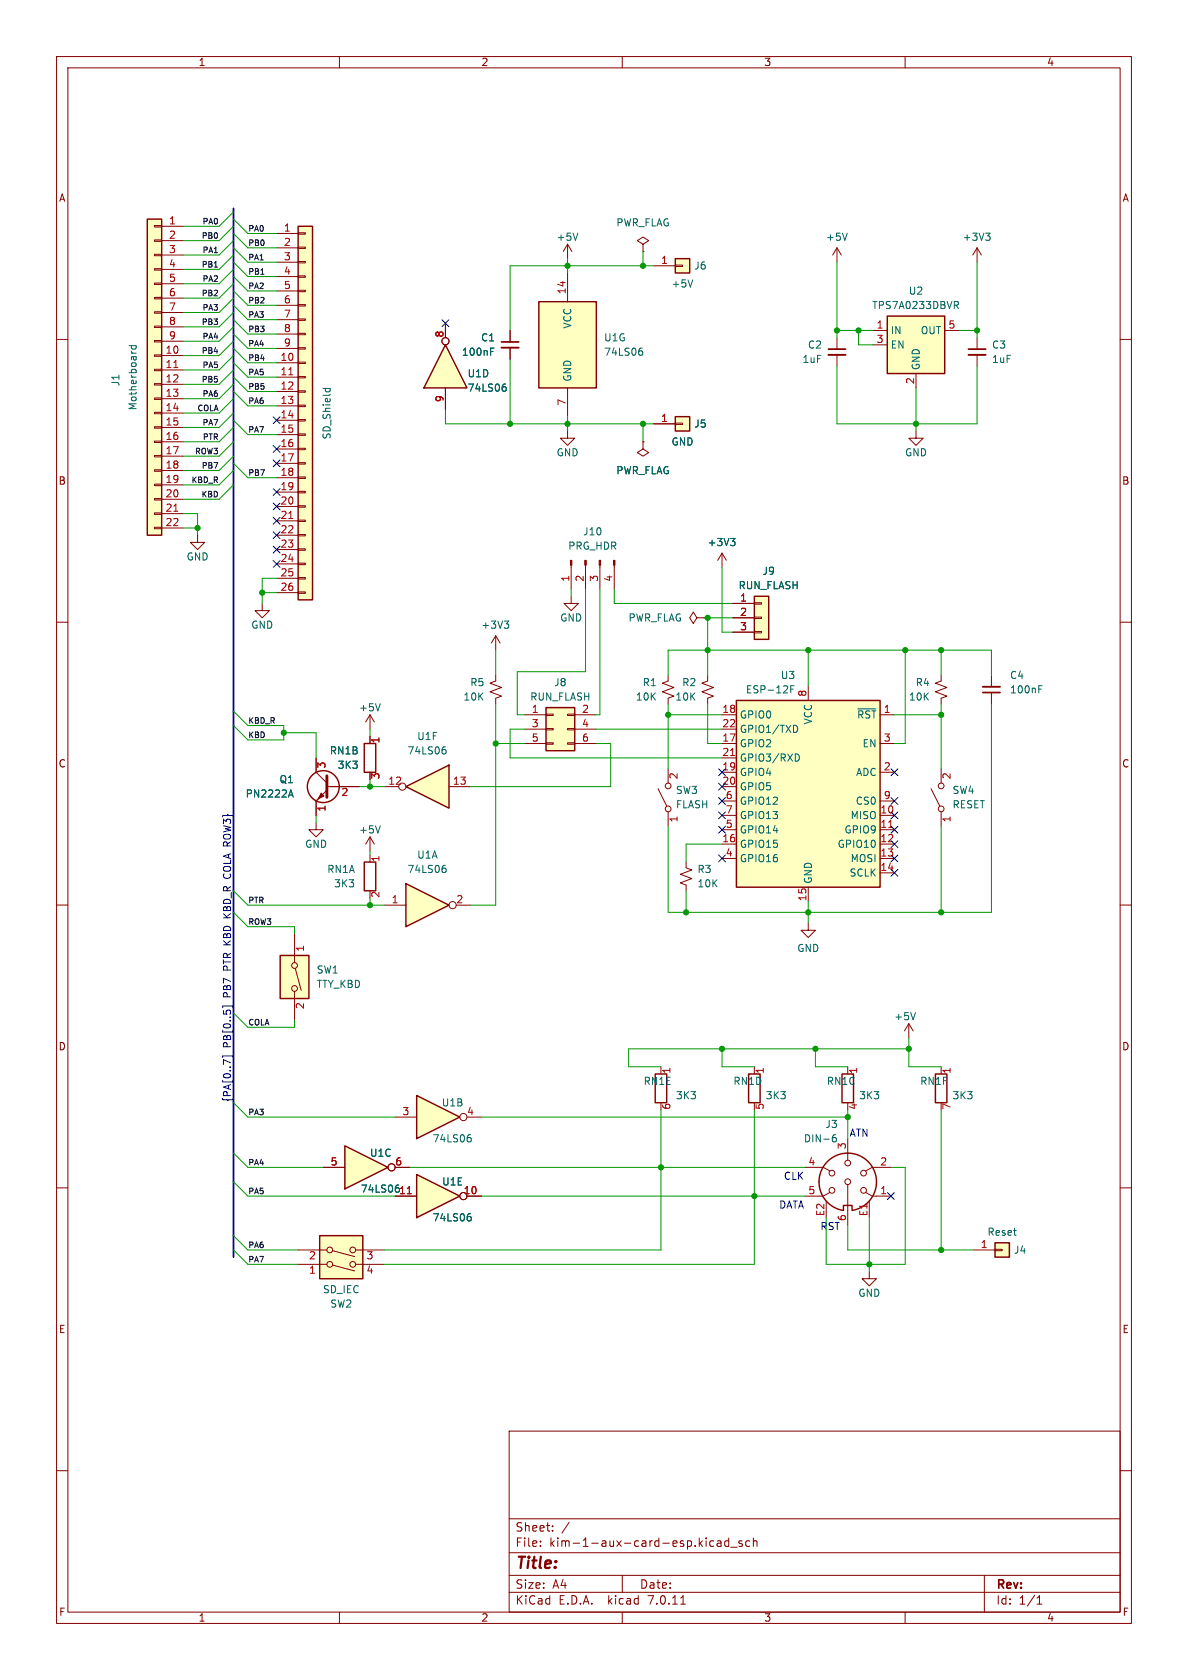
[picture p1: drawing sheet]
<svg xmlns="http://www.w3.org/2000/svg" width="210mm" height="297mm" viewBox="0 0 210 297" stroke-linecap="round" stroke-linejoin="round" font-family="sans-serif">
<g fill="none" stroke="#840000" stroke-width=".18">
<path d="M10 10h190v277h-190zM12 12h186v273h-186zM60 10v2M110 10v2M160 10v2M10 60h2M198 60h2M10 110h2M87.6 119.4v1l-1 .4 2 .7-2 .8 2 .8-1 .3v1.1M87.6 112.4v2.5M87.6 112.4l-.7 1.3M87.6 112.4l.8 1.3"/>
<path d="M101 105.4v1.3h1.2l-1.2 1.3-1.3-1.3h1.3M198 110h2M10 160h2M55.9 145.4v1.3h-1.3l1.3 1.3 1.2-1.3h-1.2M198 160h2M10 210h2M198 210h2M153.7 224.8v1.3h-1.3l1.3 1.2 1.2-1.2h-1.2M172.1 221h3.8M175.9 220.9h1.3v.2h-1.3zM10 260h2M90 253h108v32h-108z"/>
<path d="M198 260h2M90 278.5h108M90 274.5h108M90 268.5h108M95.5 273.2v.2M95.5 272.5v.1M97.7 270.5v.2M97.7 269.8v.1M100.6 269.1l-1.3 1.9M110 278.5v3M125.5 273.2l.3 .2 .4-.1M126.2 272.5l-.4-.1-.3 .1"/>
<path d="M126.8 272.5h.6l.1 .9M127.5 272.7l-.5 .1a.29 .29 0 0 0-.3 .3 .29 .29 0 0 0 .3 .3l.5-.1M128.8 272.5l-.4-.1-.3 .3v.4l.1 .2h.6M128.8 271.9v1.5M129.2 273.5h1.1M131.2 272.5l-.4-.1-.2 .2 .1 .2 .5 .2v.3h-.6M132.5 272.5l-.4-.1-.3 .3v.4l.2 .2h.5M133.2 272.5l.2-.1 .3 .1 .1 .9M133.2 271.9v1.5M174 278.5v6.5M60 285v2M90 281.5h108"/>
<path d="M110 285v2M120.3 283.6h.9M160 285v2M183.3 283.6h.9M183.3 282.5l.5-.4v1.5"/>
</g>
<path d="M89.1 109.8h.8l-.4 .5M89.7 110.3l.2 .2v.3l-.2 .3" fill="none" stroke="#006464" stroke-width=".18"/>
<path d="M175.9 219.7h2.5v2.5h-2.5z" fill="#ffffc2" stroke="#ffffc2" stroke-width=".18"/>
<path d="M175.9 219.7h2.5v2.5h-2.5z" fill="none" stroke="#840000" stroke-width=".25"/>
<path d="M78.7 61l3.8 7.6h-7.6z" fill="#ffffc2"/>
<g fill="none" stroke="#840000" stroke-width=".25">
<path d="M78.7 61l3.8 7.6h-7.6zM49.5 168.9h5.1v7.6h-5.1zM149.1 214a5.1 5.1 0 0 1-3.5-7.8 5.1 5.1 0 0 1 8.5 0 5.1 5.1 0 0 1-3.5 7.8M149.1 213.9v-.8h1.5v.8"/>
<circle cx="57.1" cy="139.1" r="2.82"/>
</g>
<g fill="none" stroke="#840000" stroke-width=".18">
<path d="M78.7 57.2v2.5M90.2 58.4v2.1M148 43.8v2.6M148 59.7v2M148 43.8l-.8 1.3M148 43.8l.7 1.3M172.7 43.8v2.6M172.7 59.7v2M172.7 43.8l-.7 1.3M172.7 43.8l.8 1.3M78.7 68.6v3.8M90.2 61.5v2"/>
<path d="M148 62.7v2.1M172.7 62.7v2.1M55.9 134v2.5l1.9 1.9M57.8 139.1h5.7M57.8 139.7l-1.9 1.9v2.5M116.3 139.4l1.6 3.1M118.1 135.9v2.5M56.5 141l-.5 .5M118.1 143.5v2.6M121.3 152.4v1l1 .4-2 .8 2 .7-2 .8 1 .4v1M52.1 165.1v5.1M52.1 175.3v5"/>
<path d="M52.2 171.2l1 3.9M142.2 206.4h3.3l1.2 .6M146 212.4v2.9M146.7 210.8l-1.2 .7h-3.3M149.9 201.3v3.8M149.9 209.4v7.1M153 210.8l1.2 .7h3.3M153.7 212.4v2.9M157.5 206.4h-3.3l-1.2 .6"/>
<circle cx="78.7" cy="60.3" r=".63"/>
<circle cx="118.1" cy="138.9" r=".51"/>
<circle cx="118.1" cy="143" r=".51"/>
<circle cx="52.1" cy="170.7" r=".51"/>
<circle cx="52.1" cy="174.8" r=".51"/>
<circle cx="147.1" cy="207.4" r=".51"/>
<circle cx="147.1" cy="210.4" r=".51"/>
<circle cx="149.9" cy="208.9" r=".51"/>
<circle cx="149.9" cy="205.6" r=".51"/>
<circle cx="152.7" cy="210.4" r=".51"/>
<circle cx="152.7" cy="207.4" r=".51"/>
</g>
<path d="M149.8 41.2l-.5 1.3M174.2 41.2h.8l-.4 .5M174.8 41.7l.2 .2v.3l-.2 .3M86.7 62.1h.5M86.7 61.5h.6M89 68.4h.4l.1 .2-.1 .4-.4 .2M89.1 67.9h.3M51.4 139.6l.4 1.3M51.1 140.6h.6M147.1 201.3l.3-.2h.3l.2 .2v.3l-.3 .3-.3-.1-.2-.2M147.7 200.6l-.3 .1-.3 .4" fill="none" stroke="#006464" stroke-width=".18"/>
<path d="M88.6 61.5h3.1M146.4 62.7h3.1M171.2 62.7h3" fill="none" stroke="#840000" stroke-width=".33"/>
<path d="M88.6 60.5h3.1M146.4 61.7h3.1M171.2 61.7h3" fill="none" stroke="#840000" stroke-width=".3"/>
<path d="M49.5 168.9h5.1v7.6h-5.1z" fill="#ffffc2" stroke="#ffffc2" stroke-width=".18"/>
<path d="M57.8 137.2v3.8" fill="none" stroke="#840000" stroke-width=".51"/>
<path d="M56.8 140.2l.5 .5-1 .5z" fill="#840000" stroke="#840000" stroke-width=".18"/>
<path d="M73.7 207.6l7.6 3.9-7.6 3.8z" fill="#ffffc2"/>
<path d="M96.5 125.1h5.1v7.6h-5.1zM73.7 207.6l7.6 3.9-7.6 3.8z" fill="none" stroke="#840000" stroke-width=".25"/>
<g fill="none" stroke="#840000" stroke-width=".18">
<path d="M92.7 126.4h3.8M92.7 128.9h3.8M92.7 131.4h3.8M96.5 131.3h1.3v.3h-1.3zM96.5 128.8h1.3v.2h-1.3zM96.5 126.2h1.3v.3h-1.3zM100.3 131.3h1.3v.3h-1.3zM100.3 128.8h1.3v.2h-1.3zM100.3 126.2h1.3v.3h-1.3zM101.6 126.4h3.8M101.6 128.9h3.8M101.6 131.4h3.8"/>
<path d="M65.4 148l.8 1.2M65.4 148v2.5M65.4 148l-.8 1.2M69.8 211.5h3.9M82.5 211.5h2.6"/>
<circle cx="81.9" cy="211.5" r=".63"/>
</g>
<path d="M72 211h.7" fill="none" stroke="#a90000" stroke-width=".18"/>
<path d="M67.2 146l-.4 1.3M82.8 215.1h.4l.1 .2-.1 .4-.4 .1M82.9 214.6h.3" fill="none" stroke="#006464" stroke-width=".18"/>
<path d="M96.5 125.1h5.1v7.6h-5.1z" fill="#ffffc2" stroke="#ffffc2" stroke-width=".18"/>
<path d="M73.7 193.7l7.6 3.8-7.6 3.8z" fill="#ffffc2"/>
<path d="M73.7 193.7l7.6 3.8-7.6 3.8z" fill="none" stroke="#840000" stroke-width=".25"/>
<g fill="none" stroke="#840000" stroke-width=".18">
<path d="M46.4 106.7v1.3h-1.3l1.3 1.2 1.2-1.2h-1.2M65.4 126.4l.8 1.2M65.4 126.4v2.5M65.4 126.4l-.8 1.2M69.8 197.5h3.9M82.5 197.5h2.6"/>
<circle cx="81.9" cy="197.5" r=".63"/>
</g>
<path d="M67.2 124.4l-.4 1.3M82.8 201.1h.4l.1 .2-.1 .5-.4 .1M82.9 200.6h.3" fill="none" stroke="#006464" stroke-width=".18"/>
<path d="M71.8 139.1l7.6-3.8v7.6z" fill="#ffffc2"/>
<path d="M95.2 53.3h10.2v15.3h-10.2zM119.4 45.7h2.5v2.6h-2.5zM156.8 55.9h10.2v10.1h-10.2zM133.3 105.4h2.6v7.6h-2.6zM64.4 131.4h2v5.1h-2zM71.8 139.1l7.6-3.8v7.6zM56.5 218.4h7.6v7.7h-7.6z" fill="none" stroke="#840000" stroke-width=".25"/>
<g fill="none" stroke="#840000" stroke-width=".18">
<path d="M100.3 43.2v2.5M100.3 48.3v5M100.3 43.2l-.7 1.3M100.3 43.2l.8 1.3M113.7 43.2l-1.1-.7 1.1-.6 1 .6-1 .7v1.3M113.7 44.5h.1M115.6 47h3.8M119.4 46.9h1.2v.2h-1.2zM154.3 58.4h2.5M167 58.4h2.5M100.3 68.6v5.1M154.3 61h2.5"/>
<path d="M161.9 76.2v1.3h1.3l-1.3 1.2-1.2-1.2h1.2M161.9 66v2.6M34.9 94.6v1.3h1.3l-1.3 1.3-1.2-1.3h1.2M127.6 97.8l-.7 1.3M127.6 97.8v2.5M127.6 97.8l.8 1.3M123.2 109.2l-.6 1-.7-1 .7-1 .6 1h1.3M124.5 109.2h.1M129.5 106.7h3.8M129.5 109.2h3.8M129.5 111.8h3.8M133.3 111.6h1.3v.3h-1.3z"/>
<path d="M133.3 109.1h1.3v.2h-1.3zM133.3 106.6h1.3v.2h-1.3zM166.4 119.4v1l-1 .4 2 .7-2 .8 2 .8-1 .3v1.1M65.4 130.2v1.2M65.4 136.5v1.3M67.9 139.1h2.6M79.4 139.1h3.8M52.7 223.5h5.1M52.7 221h5.1M58.8 221.1l3.9 1M58.8 223.6l3.9 1.1M62.9 223.5h5"/>
<path d="M62.9 221h5"/>
<circle cx="71.1" cy="139.1" r=".63"/>
<circle cx="58.3" cy="223.5" r=".51"/>
<circle cx="58.3" cy="221" r=".51"/>
<circle cx="62.4" cy="223.5" r=".51"/>
<circle cx="62.4" cy="221" r=".51"/>
</g>
<path d="M102.1 41.2l-.4 1.3M122.5 49.5l-.5 1.2M168.7 53.3h.5l.2 .2-.1 .4h-.6M169 53.9l.4 .7M113.1 62l.4 .1 .1 .2v.4l-.5 .1M113.3 61.5h.2M129.1 95.2h.8l-.4 .5M129.7 95.7l.2 .2v.3l-.2 .3M78.4 132.5l.3 .1 .2 .2-.1 .4-.4 .1M78.5 132h.2" fill="none" stroke="#006464" stroke-width=".18"/>
<g fill="#ffffc2" stroke="#ffffc2" stroke-width=".18">
<path d="M156.8 55.9h10.2v10.1h-10.2z"/>
<path d="M95.2 53.3h10.2v15.3h-10.2z"/>
<path d="M119.4 45.7h2.5v2.6h-2.5z"/>
<path d="M56.5 218.4h7.6v7.7h-7.6z"/>
<path d="M133.3 105.4h2.6v7.6h-2.6z"/>
</g>
<path d="M71.8 156.2l7.6 3.8-7.6 3.8z" fill="#ffffc2"/>
<path d="M26 38.7h2.6v55.9h-2.6zM119.4 73.7h2.5v2.5h-2.5zM71.8 156.2l7.6 3.8-7.6 3.8z" fill="none" stroke="#840000" stroke-width=".25"/>
<g fill="none" stroke="#840000" stroke-width=".18">
<path d="M27.3 39.9h1.3v.2h-1.3zM27.3 57.7h1.3v.2h-1.3zM27.3 55.1h1.3v.3h-1.3zM27.3 52.6h1.3v.2h-1.3zM27.3 50h1.3v.3h-1.3zM27.3 47.5h1.3v.3h-1.3zM27.3 45h1.3v.2h-1.3zM27.3 42.4h1.3v.3h-1.3zM28.6 40h3.8M28.6 42.5h3.8M28.6 45.1h3.8M28.6 47.6h3.8"/>
<path d="M28.6 50.2h3.8M28.6 52.7h3.8M28.6 55.2h3.8M28.6 57.8h3.8M27.3 78h1.3v.2h-1.3zM27.3 75.4h1.3v.3h-1.3zM27.3 72.9h1.3v.3h-1.3zM27.3 70.4h1.3v.2h-1.3zM27.3 67.8h1.3v.3h-1.3zM27.3 65.3h1.3v.2h-1.3zM27.3 62.7h1.3v.3h-1.3zM27.3 60.2h1.3v.3h-1.3z"/>
<path d="M28.6 62.9h3.8M28.6 65.4h3.8M28.6 67.9h3.8M28.6 70.5h3.8M28.6 73h3.8M28.6 75.6h3.8M28.6 78.1h3.8M28.6 60.3h3.8M100.3 76.2v1.3h1.3l-1.3 1.2-1.2-1.2h1.2M113.7 78.1v1.3l-1.1 .6 1.1 .6 1-.6-1-.6M113.7 78.1h.1M115.6 74.9h3.8"/>
<path d="M119.4 74.8h1.2v.3h-1.2zM27.3 93.2h1.3v.3h-1.3zM27.3 90.7h1.3v.2h-1.3zM27.3 88.1h1.3v.3h-1.3zM27.3 85.6h1.3v.3h-1.3zM27.3 83.1h1.3v.2h-1.3zM27.3 80.5h1.3v.3h-1.3zM28.6 80.6h3.8M28.6 83.2h3.8M28.6 85.7h3.8M28.6 88.3h3.8M28.6 90.8h3.8"/>
<path d="M28.6 93.3h3.8M101 99.9v4.2M103.5 99.9v4.2M106 99.9v4.2M108.6 99.9v4.2M67.9 160h3.9M80.6 160h2.6"/>
<circle cx="80" cy="160" r=".63"/>
</g>
<path d="M22.8 61.1h1.3M23.2 62.1v.1M23.3 61.1l-.1 .4 .3 .2 .5-.1v-.5M78.4 153.5h.3l.2 .2-.1 .4-.4 .1M78.5 153h.2" fill="none" stroke="#006464" stroke-width=".18"/>
<g fill="#840000" stroke="#840000" stroke-width=".18">
<path d="M108.5 99.1h.2v.8h-.2z"/>
<path d="M105.9 99.1h.3v.8h-.3z"/>
<path d="M103.4 99.1h.2v.8h-.2z"/>
<path d="M100.8 99.1h.3v.8h-.3z"/>
</g>
<g fill="#ffffc2" stroke="#ffffc2" stroke-width=".18">
<path d="M119.4 73.7h2.5v2.5h-2.5z"/>
<path d="M26 38.7h2.6v55.9h-2.6z"/>
</g>
<path d="M30.7 65h.7M30.7 90.4h.7" fill="none" stroke="#a90000" stroke-width=".18"/>
<path d="M61 202.6l7.6 3.8-7.6 3.8z" fill="#ffffc2"/>
<path d="M52.7 40h2.5v66h-2.5zM130.2 123.8h25.4v33h-25.4zM64.4 152.4h2v5.1h-2zM115.8 189.9h2.1v5h-2.1zM132.3 189.9h2.1v5h-2.1zM148.8 189.9h2.1v5h-2.1zM165.4 189.9h2v5h-2zM61 202.6l7.6 3.8-7.6 3.8z" fill="none" stroke="#840000" stroke-width=".25"/>
<g fill="none" stroke="#840000" stroke-width=".18">
<path d="M48.9 41.3h3.8M48.9 43.8h3.8M48.9 46.4h3.8M48.9 48.9h3.8M48.9 51.4h3.8M48.9 54h3.8M48.9 56.5h3.8M48.9 59.1h3.8M52.7 58.9h1.3v.3h-1.3zM52.7 56.4h1.3v.2h-1.3zM52.7 53.8h1.3v.3h-1.3zM52.7 51.3h1.3v.3h-1.3z"/>
<path d="M52.7 48.8h1.3v.2h-1.3zM52.7 46.2h1.3v.3h-1.3zM52.7 43.7h1.3v.2h-1.3zM52.7 41.1h1.3v.3h-1.3zM78.7 57.2v2.5M90.2 58.4v2.1M48.9 64.1h3.8M48.9 66.7h3.8M48.9 69.2h3.8M48.9 71.8h3.8M48.9 74.3h3.8M48.9 76.8h3.8"/>
<path d="M48.9 79.4h3.8M48.9 61.6h3.8M52.7 79.2h1.3v.3h-1.3zM52.7 76.7h1.3v.3h-1.3zM52.7 74.2h1.3v.2h-1.3zM52.7 71.6h1.3v.3h-1.3zM52.7 69.1h1.3v.2h-1.3zM52.7 66.5h1.3v.3h-1.3zM52.7 64h1.3v.3h-1.3zM52.7 61.5h1.3v.2h-1.3zM78.7 68.6v3.8M90.2 61.5v2"/>
<path d="M113.7 78.1h.1M115.6 74.9h3.8M48.9 81.9h3.8M48.9 84.5h3.8M48.9 87h3.8M48.9 89.5h3.8M48.9 92.1h3.8M48.9 94.6h3.8M48.9 97.2h3.8M48.9 99.7h3.8M52.7 99.6h1.3v.2h-1.3zM52.7 97h1.3v.3h-1.3z"/>
<path d="M52.7 94.5h1.3v.2h-1.3zM52.7 91.9h1.3v.3h-1.3zM52.7 89.4h1.3v.3h-1.3zM52.7 86.9h1.3v.2h-1.3zM52.7 84.3h1.3v.3h-1.3zM52.7 81.8h1.3v.2h-1.3zM48.9 102.2h3.8M48.9 104.8h3.8M52.7 104.6h1.3v.3h-1.3zM52.7 102.1h1.3v.3h-1.3zM118.1 119.4v1l-1 .4 2 .7-2 .8 2 .8-1 .3v1.1M125.1 119.4v1l-1 .4 2 .7-2 .8 2 .8-1 .3v1.1"/>
<path d="M129.5 106.7h3.8M129.5 109.2h3.8M129.5 111.8h3.8M175.3 119.4v2M55.9 134v2.5M58.4 139.1h5.1M65.4 130.2v1.2M65.4 136.5v1.3M127.6 126.4h2.6M127.6 131.4h2.6M127.6 136.5h2.6M127.6 139.1h2.6"/>
<path d="M127.6 134h2.6M127.6 128.9h2.6M142.9 121.3v2.5M155.6 126.4h2.5M155.6 131.4h2.5M155.6 136.5h2.5M164.6 139.4l1.5 3.1M166.4 135.9v2.5M175.3 122.4v2.1M55.9 141.6v2.5M65.4 151.1v1.3M65.4 157.5v1.3"/>
<path d="M127.6 144.1h2.6M127.6 146.7h2.6M127.6 149.2h2.6M127.6 151.8h2.6M127.6 141.6h2.6M142.9 156.8v2.6M155.6 144.1h2.5M155.6 146.7h2.5M155.6 149.2h2.5M155.6 151.8h2.5M155.6 154.3h2.5M155.6 141.6h2.5"/>
<path d="M166.4 143.5v2.6M142.9 163.2v1.3h-1.3l1.3 1.2 1.2-1.2h-1.2M116.8 188.6v1.3M116.8 194.9v1.3M133.3 188.6v1.3M133.3 194.9v1.3M149.9 188.6v1.3M149.9 194.9v1.3M160.7 181l.7 1.2M160.7 181v2.5M160.7 181l-.8 1.2M166.4 188.6v1.3"/>
<path d="M166.4 194.9v1.3M57.1 206.4h3.9M69.8 206.4h2.6M69.8 211.5h3.9M82.5 211.5h2.6"/>
<circle cx="78.7" cy="60.3" r=".63"/>
<circle cx="166.4" cy="138.9" r=".51"/>
<circle cx="166.4" cy="143" r=".51"/>
<circle cx="69.2" cy="206.4" r=".63"/>
<circle cx="81.9" cy="211.5" r=".63"/>
</g>
<g fill="#ffffc2" stroke="#ffffc2" stroke-width=".18">
<path d="M130.2 123.8h25.4v33h-25.4z"/>
<path d="M52.7 40h2.5v66h-2.5z"/>
</g>
<g fill="none" stroke="#006464" stroke-width=".18">
<path d="M57.1 68.7h1.3M57.6 68.7l-.1 .3M58.3 68.7l.1 .3M86.7 62.1h.5M86.7 61.5h.6M89 68.4h.4l.1 .2-.1 .4-.4 .2M89.1 67.9h.3M129.1 95.2h.8l-.4 .5M129.7 95.7l.2 .2v.3l-.2 .3M51.4 139.6l.4 1.3M139.8 121.8h.4M140.4 121.2h-.6v1.3"/>
<path d="M140.6 133.3a.64 .64 0 0 1 .7 .6 .64 .64 0 0 1-.7 .7M140.6 128.2a.68 .68 0 0 1 .4 .6 .68 .68 0 0 1-.4 .7M151.6 125.3h3.2M183.6 121.8h.4M183.6 121.2h.6M51.1 140.6h.6M161.8 179l-.4 1.3M82.8 215.1h.4l.1 .2-.1 .4-.4 .1M82.9 214.6h.3"/>
</g>
<path d="M51 66.3h.8M51 91.7h.8M129.1 133.6h.8M157.1 146.3h.7M72 211h.7" fill="none" stroke="#a90000" stroke-width=".18"/>
<path d="M173.7 121.4h3.1" fill="none" stroke="#840000" stroke-width=".33"/>
<path d="M173.7 122.4h3.1" fill="none" stroke="#840000" stroke-width=".3"/>
<path d="M37.9 47.2h.5M46.1 48.5h.6" fill="none" stroke="#0f0f0f" stroke-width=".18"/>
<g fill="none" stroke="#000084" stroke-width=".18">
<path d="M78.1 56.5l1.2 1.3M79.3 56.5l-1.2 1.3M48.3 78.8l1.2 1.2M48.3 73.7l1.2 1.2M49.5 78.8l-1.2 1.2M49.5 73.7l-1.2 1.2M48.3 81.3l1.2 1.2M48.3 96.5l1.2 1.3M48.3 88.9l1.2 1.2M48.3 99.1l1.2 1.2M48.3 94l1.2 1.2M48.3 91.5l1.2 1.2"/>
<path d="M48.3 86.4l1.2 1.2M49.5 86.4l-1.2 1.2M49.5 81.3l-1.2 1.2M49.5 96.5l-1.2 1.3M49.5 88.9l-1.2 1.2M49.5 99.1l-1.2 1.2M49.5 94l-1.2 1.2M49.5 91.5l-1.2 1.2M127 138.5l1.2 1.2M127 135.9l1.2 1.2M128.2 138.5l-1.2 1.2M128.2 135.9l-1.2 1.2"/>
<path d="M157.5 135.9l1.2 1.2M158.7 135.9l-1.2 1.2M39.5 154.9l.3 .3M40.8 154.9l-.3 .3M127 151.2l1.2 1.2M127 143.5l1.2 1.3M127 141l1.2 1.2M127 146.1l1.2 1.2M128.2 151.2l-1.2 1.2M128.2 143.5l-1.2 1.3M128.2 141l-1.2 1.2M128.2 146.1l-1.2 1.2"/>
<path d="M157.5 153.7l1.2 1.2M157.5 146.1l1.2 1.2M157.5 148.6l1.2 1.2M157.5 151.2l1.2 1.2M157.5 141l1.2 1.2M157.5 143.5l1.2 1.3M158.7 153.7l-1.2 1.2M158.7 146.1l-1.2 1.2M158.7 148.6l-1.2 1.2M158.7 151.2l-1.2 1.2M158.7 141l-1.2 1.2M158.7 143.5l-1.2 1.3"/>
<path d="M39.4 178.2v-.3h1.8v.3M39.5 162.2h1.3M39.5 161.5l.7 .7M39.4 187v-.3h1.8v.3M40.8 187.9l-1.3-.6v.9M156.9 210.8l1.2 1.3M158.1 210.8l-1.2 1.3"/>
</g>
<path d="M41.3 36.8v185.4" fill="none" stroke="#000084" stroke-width=".3"/>
<g fill="none" stroke="#009600" stroke-width=".18">
<path d="M41.3 38.7l2.5 2.6h5.1M41.3 37.5l-2.6 2.5h-6.3M41.3 54l2.5 2.5h5.1M41.3 56.5l2.5 2.6h5.1M41.3 59.1l2.5 2.5h5.1M41.3 51.4l2.5 2.6h5.1M41.3 43.8l2.5 2.6h5.1M41.3 46.4l2.5 2.5h5.1M41.3 48.9l2.5 2.5h5.1M41.3 52.7l-2.6 2.5h-6.3M41.3 57.8l-2.6 2.5h-6.3M41.3 50.2l-2.6 2.5h-6.3"/>
<path d="M41.3 47.6l-2.6 2.6h-6.3M41.3 55.2l-2.6 2.6h-6.3M41.3 41.3l2.5 2.5h5.1M41.3 45.1l-2.6 2.5h-6.3M41.3 42.5l-2.6 2.6h-6.3M41.3 40l-2.6 2.5h-6.3M100.3 45.7v2.6M113.7 44.5v2.5M115.6 47h-25.4v11.4M148 58.4h6.3M148 46.4v13.3M151.8 58.4v2.6h2.5"/>
<path d="M169.5 58.4h3.2M172.7 46.4v13.3M41.3 69.2l2.5 2.6h5.1M41.3 74.3l2.5 2.5h5.1M41.3 66.7l2.5 2.5h5.1M41.3 64.1l2.5 2.6h5.1M41.3 61.6l2.5 2.5h5.1M41.3 67.9l-2.6 2.6h-6.3M41.3 73l-2.6 2.6h-6.3M41.3 70.5l-2.6 2.5h-6.3M41.3 60.3l-2.6 2.6h-6.3M41.3 65.4l-2.6 2.5h-6.3"/>
<path d="M41.3 62.9l-2.6 2.5h-6.3M41.3 78.1l-2.6 2.5h-6.3M41.3 75.6l-2.6 2.5h-6.3M78.7 72.4v2.5h36.9M90.2 63.5v11.4M100.3 73.7v2.5M113.7 74.9v3.2M148 64.8v10.1h24.7v-10.1M161.9 68.6v7.6M32.4 90.8h2.5v3.8M32.4 93.3h2.5M41.3 81.9l2.5 2.6h5.1"/>
<path d="M41.3 80.6l-2.6 2.6h-6.3M41.3 83.2l-2.6 2.5h-6.3M41.3 85.7l-2.6 2.6h-6.3M46.4 104.8h2.5M48.9 102.2h-2.5v4.5M87.6 114.9v4.5M101 104.1v1.3M103.5 104.1v14.6h-12.1v7.7h1.3M106 104.1v22.3h-.6M108.6 104.1v2.6h20.9M118.1 119.4v-4.5h57.2v4.5M124.5 109.2h5"/>
<path d="M125.1 109.2v10.2M127.6 100.3v11.5h1.9M142.9 114.9v6.4M160 114.9v16.5h-1.9M166.4 114.9v4.5M41.3 125.7l2.5 2.6h6.4v2.5h-6.4l-2.5-2.5M50.2 129.5h5.7v4.5M63.5 139.1h4.4M65.4 128.9v1.3M65.4 137.8v1.3M87.6 131.4h5.1M87.6 124.5v35.5h-4.4"/>
<path d="M92.7 128.9h-2.5v5.1h37.4M105.4 131.4h2.5v7.7h-24.7M105.4 128.9h22.2M118.1 124.5v11.4M118.1 126.4h9.5M125.1 124.5v6.9h2.5M158.1 126.4h8.3M166.4 124.5v11.4M175.3 124.5v36.8h-57.2v-15.2M41.3 157.5l2.5 2.5h24.1M55.9 144.1v1.3M65.4 150.5v.6"/>
<path d="M65.4 158.8v1.2M121.3 157.5v3.8M127.6 149.2h-6.3v3.2M142.9 159.4v3.8M166.4 146.1v15.2M41.3 179.1l2.5 2.5h8.3v-1.3M41.3 161.3l2.5 2.5h8.3v1.3M41.3 194.9l2.5 2.6h26M85.1 197.5h64.8M116.8 196.2v24.8h-48.9M127.6 185.4v3.2h5.7M133.3 196.2v27.3h-65.4"/>
<path d="M144.1 185.4v3.2h5.8M149.9 196.2v5.1M160.7 185.4h-49.6v3.2h5.7M160.7 183.5v5.1h5.7M166.4 196.2v24.8M41.3 203.8l2.5 2.6h13.3M41.3 208.9l2.5 2.6h26M41.3 218.4l2.5 2.6h8.9M72.4 206.4h69.8M85.1 211.5h57.1M149.9 216.5v4.5h22.2M153.7 215.3v9.5"/>
<path d="M157.5 206.4h2.5v17.1h-14v-8.2M41.3 221l2.5 2.5h8.9"/>
</g>
<g fill="#009600" stroke="#009600" stroke-width=".18">
<circle cx="34.9" cy="93.3" r=".46"/>
<circle cx="46.4" cy="104.8" r=".46"/>
<circle cx="142.9" cy="114.9" r=".46"/>
<circle cx="125.1" cy="109.2" r=".46"/>
<circle cx="125.1" cy="114.9" r=".46"/>
<circle cx="118.1" cy="126.4" r=".46"/>
<circle cx="172.7" cy="58.4" r=".46"/>
<circle cx="166.4" cy="126.4" r=".46"/>
<circle cx="148" cy="58.4" r=".46"/>
<circle cx="151.8" cy="58.4" r=".46"/>
<circle cx="161.9" cy="74.9" r=".46"/>
<circle cx="160" cy="114.9" r=".46"/>
<circle cx="166.4" cy="114.9" r=".46"/>
<circle cx="90.2" cy="74.9" r=".46"/>
<circle cx="113.7" cy="47" r=".46"/>
<circle cx="100.3" cy="47" r=".46"/>
<circle cx="113.7" cy="74.9" r=".46"/>
<circle cx="100.3" cy="74.9" r=".46"/>
<circle cx="116.8" cy="206.4" r=".46"/>
<circle cx="127.6" cy="185.4" r=".46"/>
<circle cx="133.3" cy="211.5" r=".46"/>
<circle cx="50.2" cy="129.5" r=".46"/>
<circle cx="65.4" cy="160" r=".46"/>
<circle cx="65.4" cy="139.1" r=".46"/>
<circle cx="87.6" cy="131.4" r=".46"/>
<circle cx="121.3" cy="161.3" r=".46"/>
<circle cx="149.9" cy="197.5" r=".46"/>
<circle cx="166.4" cy="221" r=".46"/>
<circle cx="153.7" cy="223.5" r=".46"/>
<circle cx="144.1" cy="185.4" r=".46"/>
<circle cx="160.7" cy="185.4" r=".46"/>
<circle cx="166.4" cy="161.3" r=".46"/>
<circle cx="142.9" cy="161.3" r=".46"/>
</g>
<text font-size="2.8" fill="#840000" x="91" y="277.9">Title:</text>
<g font-size="2.1" fill="#840000">
<text x="91" y="273.7">File:</text>
<text x="91" y="271">Sheet:</text>
<text x="97.1" y="273.7">kim-1-aux-card-esp.kicad_sch</text>
<text x="91" y="281.1">Size:</text>
<text x="97.7" y="281.1">A4</text>
<text x="113" y="281.1">Date:</text>
<text x="176" y="281.3">Rev:</text>
<text x="91" y="283.9">KiCad</text>
<text x="98.7" y="283.9">E.D.A.</text>
<text x="107.6" y="283.9">kicad</text>
<text x="114.9" y="283.9">7.0.11</text>
<text x="176" y="283.9">Id:</text>
<text x="180.1" y="283.9">1/1</text>
</g>
<g font-size="1.8" fill="#840000">
<text x="35" y="11.9">1</text>
<text x="85" y="11.9">2</text>
<text x="135" y="11.9">3</text>
<text x="185" y="11.9">4</text>
<text x="10.3" y="35.9">A</text>
<text x="198.4" y="35.9">A</text>
<text x="10.3" y="85.9">B</text>
<text x="198.3" y="85.9">B</text>
<text x="10.3" y="135.9">C</text>
<text x="198.3" y="135.9">C</text>
<text x="10.3" y="185.9">D</text>
<text x="198.3" y="185.9">D</text>
<text x="10.3" y="235.9">E</text>
<text x="198.3" y="235.9">E</text>
<text x="10.3" y="285.9">F</text>
<text x="35" y="286.9">1</text>
<text x="85" y="286.9">2</text>
<text x="135" y="286.9">3</text>
<text x="185" y="286.9">4</text>
<text x="198.4" y="285.9">F</text>
</g>
<g font-size="1.8" fill="#a90000">
<text x="29.8" y="39.8">1</text>
<text x="50.1" y="41">1</text>
<text x="29.8" y="42.3">2</text>
<text x="29.8" y="44.8">3</text>
<text x="29.8" y="47.4">4</text>
<text x="50.1" y="43.6">2</text>
<text x="50.1" y="46.1">3</text>
<text x="116.8" y="46.7">1</text>
<text x="29.8" y="49.9">5</text>
<text x="29.8" y="52.5">6</text>
<text x="50.1" y="48.6">4</text>
<text x="50.1" y="51.2">5</text>
<text x="50.1" y="53.7">6</text>
<text x="100.1" y="52.1" transform="rotate(-90 100.1 52.1)">14</text>
<text x="29.8" y="55">7</text>
<text x="29.8" y="57.5">8</text>
<text x="50.1" y="56.3">7</text>
<text x="50.1" y="58.8">8</text>
<text x="78.5" y="59.8" transform="rotate(-90 78.5 59.8)">8</text>
<text x="154.9" y="58.2">1</text>
<text x="167.6" y="58.2">5</text>
<text x="29.2" y="62.6">10</text>
<text x="29.2" y="65.2">11</text>
<text x="29.8" y="60.1">9</text>
<text x="49.5" y="63.9">10</text>
<text x="50.1" y="61.3">9</text>
<text x="154.9" y="60.7">3</text>
<text x="29.2" y="67.7">12</text>
<text x="29.2" y="70.2">13</text>
<text x="49.5" y="66.4">11</text>
<text x="49.5" y="69">12</text>
<text x="49.5" y="71.5">13</text>
<text x="78.5" y="71.2" transform="rotate(-90 78.5 71.2)">9</text>
<text x="100.1" y="71.8" transform="rotate(-90 100.1 71.8)">7</text>
<text x="161.7" y="68" transform="rotate(-90 161.7 68)">2</text>
<text x="29.2" y="72.8">14</text>
<text x="29.2" y="75.3">15</text>
<text x="29.2" y="77.9">16</text>
<text x="49.5" y="74">14</text>
<text x="49.5" y="76.6">15</text>
<text x="116.8" y="74.7">1</text>
<text x="29.2" y="80.4">17</text>
<text x="29.2" y="82.9">18</text>
<text x="49.5" y="79.1">16</text>
<text x="49.5" y="81.7">17</text>
<text x="29.2" y="85.5">19</text>
<text x="29.2" y="88">20</text>
<text x="49.5" y="84.2">18</text>
<text x="49.5" y="86.7">19</text>
<text x="49.5" y="89.3">20</text>
<text x="29.2" y="90.6">21</text>
<text x="29.2" y="93.1">22</text>
<text x="49.5" y="91.8">21</text>
<text x="49.5" y="94.4">22</text>
<text x="49.5" y="96.9">23</text>
<text x="49.5" y="99.4">24</text>
<text x="49.5" y="102">25</text>
<text x="49.5" y="104.5">26</text>
<text x="100.7" y="102.9" transform="rotate(-90 100.7 102.9)">1</text>
<text x="103.3" y="102.9" transform="rotate(-90 103.3 102.9)">2</text>
<text x="105.8" y="102.9" transform="rotate(-90 105.8 102.9)">3</text>
<text x="108.3" y="102.9" transform="rotate(-90 108.3 102.9)">4</text>
<text x="130.7" y="106.4">1</text>
<text x="130.7" y="109">2</text>
<text x="130.7" y="111.5">3</text>
<text x="142.6" y="123.3" transform="rotate(-90 142.6 123.3)">8</text>
<text x="67.4" y="131.5" transform="rotate(-90 67.4 131.5)">1</text>
<text x="93.9" y="126.1">1</text>
<text x="93.9" y="128.7">3</text>
<text x="93.9" y="131.2">5</text>
<text x="102.8" y="126.1">2</text>
<text x="102.8" y="128.7">4</text>
<text x="102.8" y="131.2">6</text>
<text x="127.6" y="131.2">17</text>
<text x="127.6" y="126.1">18</text>
<text x="127.6" y="128.7">22</text>
<text x="156.1" y="126.1">1</text>
<text x="156.1" y="131.2">3</text>
<text x="57.9" y="136" transform="rotate(-90 57.9 136)">3</text>
<text x="67.4" y="137.9" transform="rotate(-90 67.4 137.9)">3</text>
<text x="120.1" y="137.9" transform="rotate(-90 120.1 137.9)">2</text>
<text x="127.6" y="136.3">19</text>
<text x="127.6" y="133.7">21</text>
<text x="156.1" y="136.3">2</text>
<text x="168.4" y="137.9" transform="rotate(-90 168.4 137.9)">2</text>
<text x="57.9" y="143.6" transform="rotate(-90 57.9 143.6)">1</text>
<text x="60.3" y="141">2</text>
<text x="68.5" y="138.8">12</text>
<text x="80" y="138.8">13</text>
<text x="127.6" y="138.8">20</text>
<text x="128.2" y="141.4">6</text>
<text x="128.2" y="143.9">7</text>
<text x="155.5" y="143.9">10</text>
<text x="156.1" y="141.4">9</text>
<text x="120.1" y="145.5" transform="rotate(-90 120.1 145.5)">1</text>
<text x="127.6" y="149">16</text>
<text x="128.2" y="146.4">5</text>
<text x="155.5" y="146.4">11</text>
<text x="155.5" y="149">12</text>
<text x="168.4" y="145.5" transform="rotate(-90 168.4 145.5)">1</text>
<text x="67.4" y="152.5" transform="rotate(-90 67.4 152.5)">1</text>
<text x="128.2" y="151.5">4</text>
<text x="155.5" y="151.5">13</text>
<text x="155.5" y="154.1">14</text>
<text x="67.4" y="158.8" transform="rotate(-90 67.4 158.8)">2</text>
<text x="69.1" y="159.8">1</text>
<text x="80.6" y="159.8">2</text>
<text x="142.6" y="159.4" transform="rotate(-90 142.6 159.4)">15</text>
<text x="54.1" y="168.3" transform="rotate(-90 54.1 168.3)">1</text>
<text x="54.1" y="178.5" transform="rotate(-90 54.1 178.5)">2</text>
<text x="118.8" y="189.9" transform="rotate(-90 118.8 189.9)">1</text>
<text x="135.3" y="189.9" transform="rotate(-90 135.3 189.9)">1</text>
<text x="151.8" y="189.9" transform="rotate(-90 151.8 189.9)">1</text>
<text x="168.4" y="189.9" transform="rotate(-90 168.4 189.9)">1</text>
<text x="71" y="197.2">3</text>
<text x="82.5" y="197.2">4</text>
<text x="118.8" y="196.3" transform="rotate(-90 118.8 196.3)">6</text>
<text x="135.3" y="196.3" transform="rotate(-90 135.3 196.3)">5</text>
<text x="151.8" y="196.3" transform="rotate(-90 151.8 196.3)">4</text>
<text x="168.4" y="196.3" transform="rotate(-90 168.4 196.3)">7</text>
<text x="149.6" y="203.3" transform="rotate(-90 149.6 203.3)">3</text>
<text x="58.3" y="206.1">5</text>
<text x="69.8" y="206.1">6</text>
<text x="142.8" y="206.1">4</text>
<text x="155.5" y="206.1">2</text>
<text x="81.9" y="211.2">10</text>
<text x="142.8" y="211.2">5</text>
<text x="145.8" y="215.1" transform="rotate(-90 145.8 215.1)">E2</text>
<text x="149.6" y="216" transform="rotate(-90 149.6 216)">6</text>
<text x="153.4" y="215.1" transform="rotate(-90 153.4 215.1)">E1</text>
<text x="155.5" y="211.2">1</text>
<text x="173.3" y="220.7">1</text>
<text x="54.5" y="225.5">1</text>
<text x="54.5" y="223">2</text>
<text x="64.7" y="223">3</text>
<text x="64.7" y="225.5">4</text>
</g>
<g font-size="1.8" fill="#006464">
<text x="108.8" y="40.2">PWR_FLAG</text>
<text x="98.3" y="42.8">+5V</text>
<text x="122.6" y="47.9">J6</text>
<text x="145.9" y="42.8">+5V</text>
<text x="170.1" y="42.8">+3V3</text>
<text x="118.6" y="51">+5V</text>
<text x="160.6" y="52.3">U2</text>
<text x="101.2" y="58.2" transform="rotate(-90 101.2 58.2)">VCC</text>
<text x="154.1" y="54.8">TPS7A0233DBVR</text>
<text x="157.4" y="59.3">IN</text>
<text x="162.7" y="59.3">OUT</text>
<text x="81.6" y="63.1">100nF</text>
<text x="84.9" y="60.6">C1</text>
<text x="106.7" y="60.6">U1G</text>
<text x="106.7" y="63.1">74LS06</text>
<text x="141.8" y="64.4">1uF</text>
<text x="142.7" y="61.8">C2</text>
<text x="157.4" y="61.8">EN</text>
<text x="162.8" y="65.5" transform="rotate(-90 162.8 65.5)">GND</text>
<text x="175.3" y="61.8">C3</text>
<text x="175.3" y="64.4">1uF</text>
<text x="21.3" y="68.4" transform="rotate(-90 21.3 68.4)">J1</text>
<text x="82.6" y="66.9">U1D</text>
<text x="82.6" y="69.4">74LS06</text>
<text x="101.2" y="67.6" transform="rotate(-90 101.2 67.6)">GND</text>
<text x="24.4" y="72.6" transform="rotate(-90 24.4 72.6)">Motherboard</text>
<text x="58.6" y="77.8" transform="rotate(-90 58.6 77.8)">SD_Shield</text>
<text x="122.6" y="75.8">J5</text>
<text x="98.3" y="80.9">GND</text>
<text x="118.6" y="79">GND</text>
<text x="159.9" y="80.9">GND</text>
<text x="108.8" y="84">PWR_FLAG</text>
<text x="103" y="94.8">J10</text>
<text x="32.9" y="99.3">GND</text>
<text x="100.3" y="97.4">PRG_HDR</text>
<text x="125" y="96.7">+3V3</text>
<text x="134.7" y="101.8">J9</text>
<text x="130.5" y="104.4">RUN_FLASH</text>
<text x="44.3" y="111.4">GND</text>
<text x="85" y="111.4">+3V3</text>
<text x="98.9" y="110.1">GND</text>
<text x="111" y="110.1">PWR_FLAG</text>
<text x="63.4" y="126">+5V</text>
<text x="81.8" y="124.1">10K</text>
<text x="83" y="121.5">R5</text>
<text x="93.6" y="124.1">RUN_FLASH</text>
<text x="97.9" y="121.5">J8</text>
<text x="112.3" y="124.1">10K</text>
<text x="113.5" y="121.5">R1</text>
<text x="119.3" y="124.1">10K</text>
<text x="120.5" y="121.5">R2</text>
<text x="131.8" y="122.8">ESP-12F</text>
<text x="137.9" y="120.2">U3</text>
<text x="160.6" y="124.1">10K</text>
<text x="161.8" y="121.5">R4</text>
<text x="178.4" y="120.2">C4</text>
<text x="178.4" y="122.8">100nF</text>
<text x="73.6" y="131">U1F</text>
<text x="130.7" y="127.2">GPIO0</text>
<text x="130.7" y="129.8">GPIO1/TXD</text>
<text x="143.7" y="128.2" transform="rotate(-90 143.7 128.2)">VCC</text>
<text x="151.4" y="127.2">~{RST}</text>
<text x="58.2" y="133.6">RN1B</text>
<text x="59.6" y="136.1">3K3</text>
<text x="71.9" y="133.6">74LS06</text>
<text x="130.7" y="132.3">GPIO2</text>
<text x="130.7" y="137.4">GPIO4</text>
<text x="130.7" y="134.8">GPIO3/RXD</text>
<text x="151.2" y="137.4">ADC</text>
<text x="152.4" y="132.3">EN</text>
<text x="43.3" y="141.2">PN2222A</text>
<text x="49.3" y="138.7">Q1</text>
<text x="119.4" y="143.1">FLASH</text>
<text x="119.4" y="140.6">SW3</text>
<text x="130.7" y="139.9">GPIO5</text>
<text x="130.7" y="142.5">GPIO12</text>
<text x="151.2" y="142.5">CS0</text>
<text x="168.3" y="143.1">RESET</text>
<text x="168.3" y="140.6">SW4</text>
<text x="63.4" y="147.5">+5V</text>
<text x="130.7" y="147.5">GPIO14</text>
<text x="130.7" y="145">GPIO13</text>
<text x="149.2" y="147.5">GPIO9</text>
<text x="150.3" y="145">MISO</text>
<text x="53.8" y="150.1">GND</text>
<text x="57.8" y="154.5">RN1A</text>
<text x="71.9" y="154.5">74LS06</text>
<text x="73.6" y="152">U1A</text>
<text x="123.2" y="154.5">R3</text>
<text x="130.7" y="150.1">GPIO15</text>
<text x="130.7" y="152.6">GPIO16</text>
<text x="148" y="150.1">GPIO10</text>
<text x="150.1" y="155.2">SCLK</text>
<text x="150.3" y="152.6">MOSI</text>
<text x="59" y="157.1">3K3</text>
<text x="123.2" y="157.1">10K</text>
<text x="143.7" y="156.3" transform="rotate(-90 143.7 156.3)">GND</text>
<text x="55.9" y="172.3">SW1</text>
<text x="140.8" y="168.5">GND</text>
<text x="55.9" y="174.9">TTY_KBD</text>
<text x="158" y="180.6">+5V</text>
<text x="113.7" y="192">RN1E</text>
<text x="129.5" y="192">RN1D</text>
<text x="146.1" y="192">RN1C</text>
<text x="162.6" y="192">RN1F</text>
<text x="78" y="195.8">U1B</text>
<text x="119.4" y="194.5">3K3</text>
<text x="135.3" y="194.5">3K3</text>
<text x="151.8" y="194.5">3K3</text>
<text x="168.3" y="194.5">3K3</text>
<text x="76.4" y="202.2">74LS06</text>
<text x="142" y="202.2">DIN-6</text>
<text x="145.8" y="199.6">J3</text>
<text x="65.3" y="204.7">U1C</text>
<text x="78.1" y="209.8">U1E</text>
<text x="63.7" y="211">74LS06</text>
<text x="70.4" y="211.2">11</text>
<text x="76.4" y="216.1">74LS06</text>
<text x="174.5" y="218.7">Reset</text>
<text x="179.1" y="221.8">J4</text>
<text x="57" y="228.8">SD_IEC</text>
<text x="58.3" y="231.4">SW2</text>
<text x="151.6" y="229.5">GND</text>
</g>
<g font-size="1.8" fill="#000084">
<text x="40.9" y="154.4" transform="rotate(-90 40.9 154.4)">COLA ROW3}</text>
<text x="40.9" y="161.6" transform="rotate(-90 40.9 161.6)">KBD_R</text>
<text x="40.9" y="171.3" transform="rotate(-90 40.9 171.3)">PTR KBD</text>
<text x="40.9" y="176.2" transform="rotate(-90 40.9 176.2)">PB7</text>
<text x="40.9" y="185.2" transform="rotate(-90 40.9 185.2)">PB[0..5]</text>
<text x="40.9" y="194.9" transform="rotate(-90 40.9 194.9)">{PA[0..7]</text>
</g>
<g font-size="1.8" fill="#0000c2">
<text x="150.1" y="201">ATN</text>
<text x="138.5" y="208.7">CLK</text>
<text x="137.6" y="213.7">DATA</text>
<text x="144.9" y="217.6">RST</text>
</g>
<g font-size="1.4" fill="#0f0f0f">
<text x="35.7" y="39.7">PA0</text>
<text x="43.8" y="41">PA0</text>
<text x="35.5" y="42.3">PB0</text>
<text x="35.5" y="47.3">PB1</text>
<text x="35.7" y="44.8">PA1</text>
<text x="43.8" y="43.5">PB0</text>
<text x="43.8" y="46.1">PA1</text>
<text x="35.5" y="52.4">PB2</text>
<text x="35.7" y="49.9">PA2</text>
<text x="43.8" y="48.6">PB1</text>
<text x="43.8" y="53.7">PB2</text>
<text x="43.8" y="51.2">PA2</text>
<text x="35.5" y="57.5">PB3</text>
<text x="35.7" y="55">PA3</text>
<text x="43.8" y="58.8">PB3</text>
<text x="43.8" y="56.2">PA3</text>
<text x="35.5" y="62.6">PB4</text>
<text x="35.7" y="65.1">PA5</text>
<text x="35.7" y="60">PA4</text>
<text x="43.8" y="63.9">PB4</text>
<text x="43.8" y="61.3">PA4</text>
<text x="35.5" y="67.7">PB5</text>
<text x="35.7" y="70.2">PA6</text>
<text x="43.8" y="71.5">PA6</text>
<text x="43.8" y="66.4">PA5</text>
<text x="43.8" y="68.9">PB5</text>
<text x="34.8" y="72.7">COLA</text>
<text x="35.7" y="75.3">PA7</text>
<text x="35.7" y="77.8">PTR</text>
<text x="43.8" y="76.6">PA7</text>
<text x="34.3" y="80.4">ROW3</text>
<text x="35.5" y="82.9">PB7</text>
<text x="33.7" y="85.4">KBD_R</text>
<text x="35.5" y="88">KBD</text>
<text x="43.8" y="84.2">PB7</text>
<text x="43.8" y="130.5">KBD</text>
<text x="43.8" y="128">KBD_R</text>
<text x="43.8" y="159.7">PTR</text>
<text x="43.8" y="163.6">ROW3</text>
<text x="43.8" y="181.3">COLA</text>
<text x="43.8" y="197.2">PA3</text>
<text x="43.8" y="206.1">PA4</text>
<text x="43.8" y="211.2">PA5</text>
<text x="43.8" y="220.7">PA6</text>
<text x="43.8" y="223.2">PA7</text>
</g>
</svg>
